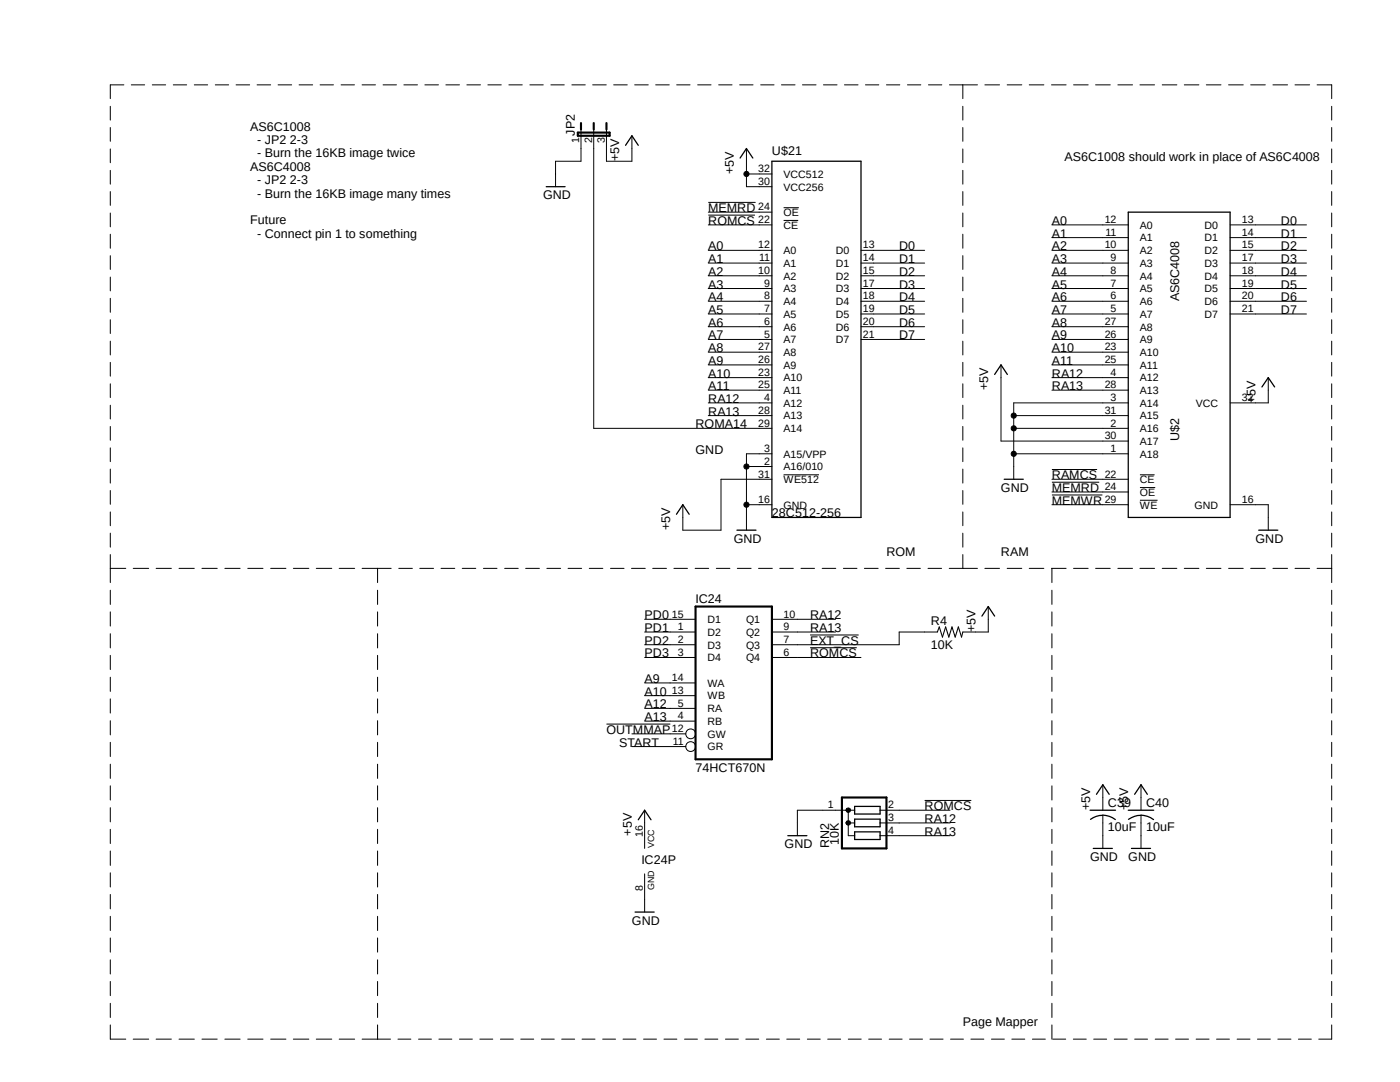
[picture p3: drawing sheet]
<svg xmlns="http://www.w3.org/2000/svg" width="279mm" height="216mm" viewBox="0 0 279 216" stroke-linecap="round" stroke-linejoin="round" font-family="sans-serif">
<path d="M21.9 16.8l244 190.7M265.9 16.8l-244 190.7" fill="none" stroke="#fff" stroke-width=".2"/>
<g fill="none" stroke="#000" stroke-width=".2">
<path d="M24.7 16.9h-2.7v2.8M26.2 16.9h2.7M30.4 16.9h2.7M34.6 16.9h2.7M38.8 16.9h2.6M43 16.9h2.6M47.1 16.9h2.7M51.3 16.9h2.7M55.5 16.9h2.7M59.7 16.9h2.7M63.9 16.9h2.6M68.1 16.9h2.6"/>
<path d="M72.3 16.9h2.6M76.5 16.9h2.6M80.6 16.9h2.7M84.8 16.9h2.7M89 16.9h2.7M93.2 16.9h2.7M97.4 16.9h2.6M101.6 16.9h2.6M105.7 16.9h2.7M109.9 16.9h2.7M114.1 16.9h2.7M118.3 16.9h2.7"/>
<path d="M122.5 16.9h2.7M126.7 16.9h2.7M130.9 16.9h2.7M135 16.9h2.7M139.2 16.9h2.7M143.4 16.9h2.7M147.6 16.9h2.7M151.8 16.9h2.7M156 16.9h2.7M160.1 16.9h2.8M164.3 16.9h2.7M168.5 16.9h2.7"/>
<path d="M172.7 16.9h2.7M176.9 16.9h2.7M181.1 16.9h2.7M185.3 16.9h2.7M189.5 16.9h5.6M192.2 16.9v2.8M196.6 16.9h2.9M201 16.9h2.9M205.4 16.9h2.9M209.8 16.9h3M214.2 16.9h3M218.7 16.9h2.9"/>
<path d="M223.1 16.9h2.9M227.5 16.9h2.9M231.9 16.9h3M236.3 16.9h3M240.7 16.9h3M245.2 16.9h2.9M249.6 16.9h2.9M254 16.9h3M258.4 16.9h3M262.8 16.9h3v2.8M22 21.2v2.8M22 25.4v2.8"/>
<path d="M22 29.7v2.8M22 34v2.7M22 38.2v2.8M116 25.8v6.4h-5.1v5.1M118.5 25.8v59.7h35.6M121 25.8v6.4h5.1v-5.1M149 29.6v7.7h5.1M149 34.7h5.1M192.2 21.2v2.8M192.2 25.4v2.8M192.2 29.7v2.8M192.2 34v2.7"/>
<path d="M192.2 38.2v2.8M265.8 21.2v2.8M265.8 25.4v2.8M265.8 29.7v2.8M265.8 34v2.7M265.8 38.2v2.8M22 42.5v2.8M22 46.7v2.8M22 51v2.8M22 55.3v2.7M22 59.5v2.8M141.4 42.9h9.3"/>
<path d="M141.4 40.4h9.4M141.4 44.9h12.7M141.4 50h12.7M141.4 52.5h12.7M141.4 55h12.7M141.4 57.6h12.7M141.4 42.3h12.7M156.4 44h2.9M156.4 41.4h3M171.8 50h12.7M171.8 52.5h12.7M171.8 55h12.7"/>
<path d="M171.8 57.6h12.7M192.2 42.5v2.8M192.2 46.7v2.8M192.2 51v2.8M192.2 55.3v2.7M192.2 59.5v2.8M209.9 44.9h15.3M209.9 47.4h15.3M209.9 50h15.3M209.9 52.5h15.3M209.9 55h15.3M209.9 57.6h15.3"/>
<path d="M245.5 44.9h15.2M245.5 47.4h15.2M245.5 50h15.2M245.5 52.5h15.2M245.5 55h15.2M245.5 57.6h15.2M265.8 42.5v2.8M265.8 46.7v2.8M265.8 51v2.8M265.8 55.3v2.7M265.8 59.5v2.8M22 63.8v2.7"/>
<path d="M22 68.1v2.7M22 72.3v2.8M22 76.6v2.7M141.4 60.1h12.7M141.4 62.7h12.7M141.4 65.2h12.7M141.4 67.7h12.7M141.4 70.3h12.7M141.4 72.8h12.7M141.4 75.4h12.7M141.4 77.9h12.7M171.8 60.1h12.7"/>
<path d="M171.8 62.7h12.7M171.8 65.2h12.7M171.8 67.7h12.7M192.2 63.8v2.7M192.2 68.1v2.7M192.2 72.3v2.8M192.2 76.6v2.7M199.8 72.8v15.2h25.4M209.9 60.1h15.3M209.9 62.7h15.3M209.9 65.2h15.3M209.9 67.7h15.3"/>
<path d="M209.9 70.3h15.3M209.9 72.8h15.3M209.9 75.4h15.3M209.9 77.9h15.3M245.5 60.1h15.2M245.5 62.7h15.2M253.1 75.4v5h-7.6M265.8 63.8v2.7M265.8 68.1v2.7M265.8 72.3v2.8M265.8 76.6v2.7M22 80.9v2.7"/>
<path d="M22 85.1v2.7M22 89.4v2.7M22 93.6v2.8M22 97.9v2.7M141.4 80.4h12.7M141.4 82.9h12.7M149 93.1h5.1M154.1 90.6h-5.1v15.2M154.1 95.6h-10.2v10.2h-7.6v-5.1M156.4 94.7h7M192.2 80.9v2.7M192.2 85.1v2.7"/>
<path d="M192.2 89.4v2.7M192.2 93.6v2.8M192.2 97.9v2.7M202.3 82.9h22.9M202.3 85.5h22.9M202.3 90.6h22.9M209.9 93.7h9M209.9 96.2h9.5M209.9 98.8h10.1M209.9 95.6h15.3M209.9 98.2h15.3M225.2 80.4h-22.9v15.2"/>
<path d="M227.5 94.7h2.9M227.5 97.3h3M227.5 99.8h3.5M265.8 80.9v2.7M265.8 85.1v2.7M265.8 89.4v2.7M265.8 93.6v2.8M265.8 97.9v2.7M22 102.2v2.7M22 106.4v2.8M22 110.7v5.5M22 117.8v2.8"/>
<path d="M22 113.4h3.1M26.6 113.4h3.1M31.2 113.4h3M35.7 113.4h3.1M40.3 113.4h3M44.9 113.4h3M49.4 113.4h3.1M54 113.4h3.1M58.5 113.4h3.1M63.1 113.4h3.1M67.7 113.4h3.1M72.3 113.4h5.8"/>
<path d="M75.4 113.4v2.8M75.4 117.8v2.8M79.6 113.4h2.7M83.8 113.4h2.7M88 113.4h2.8M92.2 113.4h2.8M96.5 113.4h2.7M100.7 113.4h2.7M104.9 113.4h2.8M109.1 113.4h2.8M113.4 113.4h2.7M117.6 113.4h2.7"/>
<path d="M121.8 113.4h2.7M126 113.4h2.8M130.3 113.4h2.7M134.5 113.4h2.7M138.7 113.4h2.7M143 113.4h2.7M147.2 113.4h2.7M149 100.7h5.1M151.4 113.4h2.7M155.6 113.4h2.7M159.9 113.4h2.7M164.1 113.4h2.7"/>
<path d="M168.3 113.4h2.7M172.5 113.4h2.8M176.7 113.4h2.8M181 113.4h2.7M185.2 113.4h2.7M189.4 113.4h5.7M192.2 102.2v2.7M192.2 106.4v2.8M192.2 110.7v2.7M196.6 113.4h2.9M201 113.4h2.9M205.4 113.4h2.9"/>
<path d="M209.8 113.4h3M209.9 113.4v2.8M209.9 117.8v2.8M209.9 100.7h15.3M214.2 113.4h3M218.7 113.4h2.9M223.1 113.4h2.9M227.5 113.4h2.9M231.9 113.4h3M236.3 113.4h3M240.7 113.4h3M245.2 113.4h2.9"/>
<path d="M245.5 100.7h7.6v5.1M249.6 113.4h2.9M254 113.4h3M258.4 113.4h3M262.8 113.4h3M265.8 102.2v2.7M265.8 106.4v2.8M265.8 110.7v5.5M265.8 117.8v2.8M22 122.1v2.8M22 126.4v2.9M22 130.8v2.8"/>
<path d="M22 135.1v2.9M22 139.4v2.9M75.4 122.1v2.8M75.4 126.4v2.9M75.4 130.8v2.8M75.4 135.1v2.9M75.4 139.4v2.9M128.7 126.1h10.1M128.7 128.7h10.1M128.7 131.2h10.1M128.7 123.6h10.1M128.7 138.8h10.1"/>
<path d="M128.7 136.3h10.1M154.1 126.1h12.7M154.1 131.2h17.7M154.1 123.6h12.7M161.7 129.2h9.3M161.7 126.7h9.7M187.1 126.1h-7.6v2.6h-25.4M197.2 121v5.1h-5M209.9 122.1v2.8M209.9 126.4v2.9M209.9 130.8v2.8M209.9 135.1v2.9"/>
<path d="M209.9 139.4v2.9M265.8 122.1v2.8M265.8 126.4v2.9M265.8 130.8v2.8M265.8 135.1v2.9M265.8 139.4v2.9M22 143.8v2.8M22 148.1v2.9M22 152.5v2.8M22 156.8v2.8M75.4 143.8v2.8M75.4 148.1v2.9"/>
<path d="M75.4 152.5v2.8M75.4 156.8v2.8M121 144.5h12.8M126.1 149h10.8M126.1 146.4h10.8M128.7 143.9h10.1M128.7 141.4h10.1M184.5 159.7h9.3M209.9 143.8v2.8M209.9 148.1v2.9M209.9 152.5v2.8M209.9 156.8v2.8"/>
<path d="M220.1 156.6v5.1M227.7 156.6v5.1M265.8 143.8v2.8M265.8 148.1v2.9M265.8 152.5v2.8M265.8 156.8v2.8M22 161.2v2.8M22 165.5v2.8M22 169.8v2.9M22 174.2v2.8M22 178.5v2.9M75.4 161.2v2.8"/>
<path d="M75.4 165.5v2.8M75.4 169.8v2.9M75.4 174.2v2.8M75.4 178.5v2.9M128.7 161.7v7.6M128.7 174.4v7.6M169 163.9l.3-.2 .3 .2 .2 .3-.2 .3-.3 .2-.3-.2-.2-.3h.5h-.5zM169 161.3l.3-.1 .3 .1 .2 .4-.2 .3-.3 .1-.3-.1-.2-.3 .5-.1-.5 .1zM169.3 161.7v5.1h1.3M169.3 164.2h1.3M170.6 161.7h-11.5v5.1M175.6 161.7h14"/>
<path d="M175.6 164.2h14M175.6 166.8h14M209.9 161.2v2.8M209.9 165.5v2.8M209.9 169.8v2.9M209.9 174.2v2.8M209.9 178.5v2.9M220.1 162.7v6.6M227.7 162.7v6.6M265.8 161.2v2.8M265.8 165.5v2.8M265.8 169.8v2.9"/>
<path d="M265.8 174.2v2.8M265.8 178.5v2.9M22 182.8v2.9M22 187.2v2.8M22 191.5v2.9M22 195.8v2.9M75.4 182.8v2.9M75.4 187.2v2.8M75.4 191.5v2.9M75.4 195.8v2.9M209.9 182.8v2.9M209.9 187.2v2.8"/>
<path d="M209.9 191.5v2.9M209.9 195.8v2.9M265.8 182.8v2.9M265.8 187.2v2.8M265.8 191.5v2.9M265.8 195.8v2.9M22 204.5v2.8h3.1M22 200.2v2.8M26.6 207.3h3.1M31.2 207.3h3M35.7 207.3h3.1M40.3 207.3h3"/>
<path d="M44.9 207.3h3M49.4 207.3h3.1M54 207.3h3.1M58.5 207.3h3.1M63.1 207.3h3.1M67.7 207.3h3.1M72.3 207.3h5.6M75.4 200.2v2.8M75.4 204.5v2.8M79.4 207.3h2.6M83.5 207.3h2.6M87.6 207.3h2.6"/>
<path d="M91.7 207.3h2.6M95.8 207.3h2.5M99.9 207.3h2.5M103.9 207.3h2.6M108 207.3h2.6M112.1 207.3h2.6M116.2 207.3h2.5M120.3 207.3h2.6M124.3 207.3h2.6M128.4 207.3h2.6M132.5 207.3h2.6M136.6 207.3h2.6"/>
<path d="M140.7 207.3h2.6M144.8 207.3h2.6M148.8 207.3h2.6M153 207.3h2.5M157 207.3h2.6M161.1 207.3h2.6M165.2 207.3h2.6M169.3 207.3h2.6M173.4 207.3h2.5M177.5 207.3h2.5M181.5 207.3h2.6M185.6 207.3h2.6"/>
<path d="M189.7 207.3h2.6M193.8 207.3h2.5M197.9 207.3h2.5M201.9 207.3h2.6M206 207.3h2.6M209.9 200.2v2.8M209.9 204.5v2.8M210.1 207.3h2.6M214.2 207.3h2.6M218.3 207.3h2.6M222.4 207.3h2.6M226.4 207.3h2.6"/>
<path d="M230.5 207.3h2.6M234.6 207.3h2.6M238.7 207.3h2.6M242.8 207.3h2.6M246.9 207.3h2.6M251 207.3h2.5M255 207.3h2.6M259.1 207.3h2.6M265.8 204.5v2.8h-2.6M265.8 200.2v2.8"/>
<circle cx="149" cy="34.7" r=".51"/>
<circle cx="149" cy="93.1" r=".51"/>
<circle cx="202.3" cy="90.6" r=".51"/>
<circle cx="202.3" cy="82.9" r=".51"/>
<circle cx="202.3" cy="85.5" r=".51"/>
<circle cx="149" cy="100.7" r=".51"/>
<circle cx="137.8" cy="146.4" r=".98"/>
<circle cx="137.8" cy="149" r=".98"/>
</g>
<g fill="none" stroke="#000" stroke-width=".25">
<path d="M109 37.3h3.8M124.8 29l1.3-1.9 1.3 1.9M147.7 31.5l1.3-1.9 1.2 1.9M154.1 32.2h17.7v71.1h-17.7zM225.2 42.3h20.3v61h-20.3zM198.5 74.7l1.3-1.9 1.2 1.9M251.8 77.2l1.3-1.8 1.3 1.8M200.4 95.6h3.8M135 102.6l1.3-1.9 1.2 1.9M147.1 105.8h3.8M251.2 105.8h3.8M196 122.9l1.2-1.9 1.3 1.9"/>
<path d="M218.8 158.5l1.3-1.9 1.3 1.9M226.4 158.5l1.3-1.9 1.3 1.9M127.4 163.6l1.3-1.9 1.2 1.9M157.2 166.8h3.8M170.6 160.9h5v1.5h-5zM170.6 163.4h5v1.6h-5zM170.6 166h5v1.5h-5zM217.6 161.7h5M218.2 169.3h3.8M220.1 162.6a4.5 4.5 0 0 1 2.5 .9M220.1 162.7a4.1 4.1 0 0 0-2.5 .8M225.2 161.7h5.1"/>
<path d="M225.8 169.3h3.8M227.7 162.6a4.5 4.5 0 0 1 2.5 .9M227.7 162.7a4.4 4.4 0 0 0-2.5 .8M126.7 182h3.9"/>
</g>
<path d="M115.3 26.5h6.4v.6h-6.4zM116 24.6v1.2M118.5 24.6v1.2M121 24.6v1.2M138.8 121h15.3v30.5h-15.3zM168 159.1h8.9v10.2h-8.9z" fill="none" stroke="#000" stroke-width=".42"/>
<path d="M187.1 126.1l.4-1 .6 2 .6-2 .7 2 .6-2 .6 2 .7-2 .6 2 .3-1" fill="none" stroke="#000" stroke-width=".21"/>
<g fill="#000">
<path d="M169 163.9l.3-.2 .3 .2 .2 .3-.2 .3-.3 .2-.3-.2-.2-.3h.5h-.5z" fill-rule="evenodd"/>
<path d="M169 161.3l.3-.1 .3 .1 .2 .4-.2 .3-.3 .1-.3-.1-.2-.3 .5-.1-.5 .1z" fill-rule="evenodd"/>
<circle cx="149" cy="34.7" r=".51"/>
<circle cx="149" cy="93.1" r=".51"/>
<circle cx="202.3" cy="90.6" r=".51"/>
<circle cx="202.3" cy="82.9" r=".51"/>
<circle cx="202.3" cy="85.5" r=".51"/>
<circle cx="149" cy="100.7" r=".51"/>
</g>
<g font-size="2.5">
<text x="50" y="26.1">AS6C1008</text>
<text x="51.3" y="28.7">- JP2 2-3</text>
<text x="114.7" y="27.1" transform="rotate(-90 114.7 27.1)">JP2</text>
<text x="50" y="34.1">AS6C4008</text>
<text x="51.3" y="31.4">- Burn the 16KB image twice</text>
<text x="123.6" y="32.2" transform="rotate(-90 123.6 32.2)">+5V</text>
<text x="146.4" y="34.7" transform="rotate(-90 146.4 34.7)">+5V</text>
<text x="154.1" y="30.9">U$21</text>
<text x="212.5" y="32.2">AS6C1008 should work in place of AS6C4008</text>
<text x="51.3" y="36.7">- JP2 2-3</text>
<text x="51.3" y="39.4">- Burn the 16KB image many times</text>
<text x="108.4" y="39.8">GND</text>
<text x="50" y="44.7">Future</text>
<text x="51.3" y="47.4">- Connect pin 1 to something</text>
<text x="141.4" y="44.9">ROMCS</text>
<text x="141.4" y="42.3">MEMRD</text>
<text x="209.9" y="44.9">A0</text>
<text x="209.9" y="47.4">A1</text>
<text x="255.7" y="44.9">D0</text>
<text x="255.7" y="47.4">D1</text>
<text x="141.4" y="50">A0</text>
<text x="141.4" y="52.5">A1</text>
<text x="179.5" y="50">D0</text>
<text x="179.5" y="52.5">D1</text>
<text x="209.9" y="50">A2</text>
<text x="209.9" y="52.5">A3</text>
<text x="255.7" y="50">D2</text>
<text x="255.7" y="52.5">D3</text>
<text x="141.4" y="55">A2</text>
<text x="141.4" y="57.6">A3</text>
<text x="179.5" y="55">D2</text>
<text x="179.5" y="57.6">D3</text>
<text x="209.9" y="55">A4</text>
<text x="209.9" y="57.6">A5</text>
<text x="255.7" y="55">D4</text>
<text x="255.7" y="57.6">D5</text>
<text x="141.4" y="60.1">A4</text>
<text x="141.4" y="62.7">A5</text>
<text x="141.4" y="65.2">A6</text>
<text x="179.5" y="60.1">D4</text>
<text x="179.5" y="62.7">D5</text>
<text x="179.5" y="65.2">D6</text>
<text x="209.9" y="60.1">A6</text>
<text x="209.9" y="62.7">A7</text>
<text x="209.9" y="65.2">A8</text>
<text x="235.3" y="60.1" transform="rotate(-90 235.3 60.1)">AS6C4008</text>
<text x="255.7" y="60.1">D6</text>
<text x="255.7" y="62.7">D7</text>
<text x="141.4" y="67.7">A7</text>
<text x="141.4" y="70.3">A8</text>
<text x="179.5" y="67.7">D7</text>
<text x="209.9" y="67.7">A9</text>
<text x="209.9" y="70.3">A10</text>
<text x="141.4" y="72.8">A9</text>
<text x="141.4" y="75.4">A10</text>
<text x="141.4" y="77.9">A11</text>
<text x="197.2" y="77.9" transform="rotate(-90 197.2 77.9)">+5V</text>
<text x="209.9" y="72.8">A11</text>
<text x="209.9" y="77.9">RA13</text>
<text x="209.9" y="75.4">RA12</text>
<text x="141.4" y="82.9">RA13</text>
<text x="141.4" y="80.4">RA12</text>
<text x="250.6" y="80.4" transform="rotate(-90 250.6 80.4)">+5V</text>
<text x="138.8" y="85.5">ROMA14</text>
<text x="235.3" y="88" transform="rotate(-90 235.3 88)">U$2</text>
<text x="138.8" y="90.6">GND</text>
<text x="209.9" y="95.6">RAMCS</text>
<text x="199.8" y="98.2">GND</text>
<text x="209.9" y="98.2">MEMRD</text>
<text x="209.9" y="100.7">MEMWR</text>
<text x="133.7" y="105.8" transform="rotate(-90 133.7 105.8)">+5V</text>
<text x="154.1" y="103.3">28C512-256</text>
<text x="146.4" y="108.3">GND</text>
<text x="176.9" y="110.9">ROM</text>
<text x="199.8" y="110.9">RAM</text>
<text x="250.6" y="108.3">GND</text>
<text x="128.7" y="123.6">PD0</text>
<text x="138.8" y="120.4">IC24</text>
<text x="161.7" y="123.6">RA12</text>
<text x="185.8" y="124.6">R4</text>
<text x="128.7" y="126.1">PD1</text>
<text x="128.7" y="128.7">PD2</text>
<text x="128.7" y="131.2">PD3</text>
<text x="161.7" y="131.2">ROMCS</text>
<text x="161.7" y="128.7">EXT_CS</text>
<text x="161.7" y="126.1">RA13</text>
<text x="185.8" y="129.4">10K</text>
<text x="194.7" y="126.1" transform="rotate(-90 194.7 126.1)">+5V</text>
<text x="128.7" y="136.3">A9</text>
<text x="128.7" y="138.8">A10</text>
<text x="128.7" y="141.4">A12</text>
<text x="128.7" y="143.9">A13</text>
<text x="121" y="146.4">OUTMMAP</text>
<text x="123.6" y="149">START</text>
<text x="138.8" y="154.1">74HCT670N</text>
<text x="184.5" y="161.7">ROMCS</text>
<text x="217.6" y="161.7" transform="rotate(-90 217.6 161.7)">+5V</text>
<text x="221.1" y="161">C39</text>
<text x="225.2" y="161.7" transform="rotate(-90 225.2 161.7)">+5V</text>
<text x="228.7" y="161">C40</text>
<text x="126.1" y="166.8" transform="rotate(-90 126.1 166.8)">+5V</text>
<text x="184.5" y="166.8">RA13</text>
<text x="184.5" y="164.2">RA12</text>
<text x="221.1" y="165.9">10uF</text>
<text x="228.7" y="165.9">10uF</text>
<text x="128" y="172.5">IC24P</text>
<text x="156.6" y="169.3">GND</text>
<text x="165.5" y="169.2" transform="rotate(-90 165.5 169.2)">RN2</text>
<text x="167.4" y="168.7" transform="rotate(-90 167.4 168.7)">10K</text>
<text x="217.6" y="171.8">GND</text>
<text x="225.2" y="171.8">GND</text>
<text x="126.1" y="184.5">GND</text>
<text x="192.2" y="204.8">Page Mapper</text>
</g>
<g font-size="2.1">
<text x="115.6" y="28.6" transform="rotate(-90 115.6 28.6)">1</text>
<text x="118.2" y="28.6" transform="rotate(-90 118.2 28.6)">2</text>
<text x="120.7" y="28.6" transform="rotate(-90 120.7 28.6)">3</text>
<text x="151.3" y="34.3">32</text>
<text x="156.4" y="35.5">VCC512</text>
<text x="151.3" y="42">24</text>
<text x="151.3" y="36.9">30</text>
<text x="156.4" y="38">VCC256</text>
<text x="151.3" y="44.5">22</text>
<text x="156.4" y="45.6">CE</text>
<text x="156.4" y="43.1">OE</text>
<text x="220.5" y="44.5">12</text>
<text x="220.6" y="47">11</text>
<text x="227.5" y="45.6">A0</text>
<text x="240.4" y="45.6">D0</text>
<text x="247.8" y="44.5">13</text>
<text x="247.8" y="47">14</text>
<text x="151.3" y="49.6">12</text>
<text x="151.5" y="52.1">11</text>
<text x="156.4" y="50.7">A0</text>
<text x="156.4" y="53.3">A1</text>
<text x="166.8" y="50.7">D0</text>
<text x="166.8" y="53.3">D1</text>
<text x="172.2" y="49.6">13</text>
<text x="172.2" y="52.1">14</text>
<text x="220.5" y="49.6">10</text>
<text x="221.7" y="52.1">9</text>
<text x="227.5" y="48.2">A1</text>
<text x="227.5" y="50.7">A2</text>
<text x="227.5" y="53.3">A3</text>
<text x="240.4" y="48.2">D1</text>
<text x="240.4" y="50.7">D2</text>
<text x="240.4" y="53.3">D3</text>
<text x="247.8" y="49.6">15</text>
<text x="247.8" y="52.1">17</text>
<text x="151.3" y="54.7">10</text>
<text x="152.5" y="57.2">9</text>
<text x="152.5" y="59.7">8</text>
<text x="156.4" y="55.8">A2</text>
<text x="156.4" y="58.3">A3</text>
<text x="166.8" y="55.8">D2</text>
<text x="166.8" y="58.3">D3</text>
<text x="172.2" y="54.7">15</text>
<text x="172.2" y="57.2">17</text>
<text x="172.2" y="59.7">18</text>
<text x="221.7" y="54.7">8</text>
<text x="221.7" y="57.2">7</text>
<text x="221.7" y="59.7">6</text>
<text x="227.5" y="55.8">A4</text>
<text x="227.5" y="58.3">A5</text>
<text x="240.4" y="55.8">D4</text>
<text x="240.4" y="58.3">D5</text>
<text x="247.8" y="54.7">18</text>
<text x="247.8" y="57.2">19</text>
<text x="247.8" y="59.7">20</text>
<text x="152.5" y="62.3">7</text>
<text x="152.5" y="64.8">6</text>
<text x="156.4" y="60.9">A4</text>
<text x="156.4" y="63.4">A5</text>
<text x="156.4" y="66">A6</text>
<text x="166.8" y="60.9">D4</text>
<text x="166.8" y="63.4">D5</text>
<text x="166.8" y="66">D6</text>
<text x="172.2" y="62.3">19</text>
<text x="172.2" y="64.8">20</text>
<text x="220.5" y="64.8">27</text>
<text x="221.7" y="62.3">5</text>
<text x="227.5" y="60.9">A6</text>
<text x="227.5" y="63.4">A7</text>
<text x="227.5" y="66">A8</text>
<text x="240.4" y="60.9">D6</text>
<text x="240.4" y="63.4">D7</text>
<text x="247.8" y="62.3">21</text>
<text x="151.3" y="69.9">27</text>
<text x="152.5" y="67.4">5</text>
<text x="156.4" y="68.5">A7</text>
<text x="156.4" y="71">A8</text>
<text x="166.8" y="68.5">D7</text>
<text x="172.2" y="67.4">21</text>
<text x="220.5" y="67.4">26</text>
<text x="220.5" y="69.9">23</text>
<text x="227.5" y="68.5">A9</text>
<text x="227.5" y="71">A10</text>
<text x="151.3" y="72.4">26</text>
<text x="151.3" y="75">23</text>
<text x="151.3" y="77.5">25</text>
<text x="156.4" y="73.6">A9</text>
<text x="156.4" y="76.1">A10</text>
<text x="220.5" y="72.4">25</text>
<text x="220.5" y="77.5">28</text>
<text x="221.7" y="75">4</text>
<text x="227.5" y="73.6">A11</text>
<text x="227.5" y="76.1">A12</text>
<text x="151.3" y="82.6">28</text>
<text x="152.5" y="80.1">4</text>
<text x="156.4" y="78.7">A11</text>
<text x="156.4" y="81.2">A12</text>
<text x="156.4" y="83.7">A13</text>
<text x="220.5" y="82.6">31</text>
<text x="221.7" y="80.1">3</text>
<text x="227.5" y="78.7">A13</text>
<text x="227.5" y="81.2">A14</text>
<text x="227.5" y="83.7">A15</text>
<text x="238.7" y="81.2">VCC</text>
<text x="247.8" y="80.1">32</text>
<text x="151.3" y="85.1">29</text>
<text x="156.4" y="86.2">A14</text>
<text x="220.5" y="87.7">30</text>
<text x="221.7" y="85.1">2</text>
<text x="227.5" y="86.2">A16</text>
<text x="227.5" y="88.8">A17</text>
<text x="151.3" y="95.3">31</text>
<text x="152.5" y="90.2">3</text>
<text x="152.5" y="92.8">2</text>
<text x="156.4" y="91.3">A15/VPP</text>
<text x="156.4" y="93.9">A16/010</text>
<text x="220.5" y="95.3">22</text>
<text x="221.7" y="90.2">1</text>
<text x="227.5" y="91.3">A18</text>
<text x="151.3" y="100.4">16</text>
<text x="156.4" y="101.5">GND</text>
<text x="156.4" y="96.4">WE512</text>
<text x="220.5" y="97.8">24</text>
<text x="220.5" y="100.4">29</text>
<text x="227.5" y="96.4">CE</text>
<text x="227.5" y="98.9">OE</text>
<text x="227.5" y="101.5">WE</text>
<text x="238.4" y="101.5">GND</text>
<text x="247.8" y="100.4">16</text>
<text x="134.1" y="123.2">15</text>
<text x="135.3" y="125.8">1</text>
<text x="141.2" y="124.3">D1</text>
<text x="148.9" y="124.3">Q1</text>
<text x="156.4" y="125.8">9</text>
<text x="156.4" y="123.2">10</text>
<text x="135.3" y="128.3">2</text>
<text x="135.3" y="130.9">3</text>
<text x="141.2" y="126.9">D2</text>
<text x="141.2" y="129.4">D3</text>
<text x="141.2" y="132">D4</text>
<text x="148.9" y="132">Q4</text>
<text x="148.9" y="129.4">Q3</text>
<text x="148.9" y="126.9">Q2</text>
<text x="156.4" y="130.9">6</text>
<text x="156.4" y="128.3">7</text>
<text x="134.1" y="135.9">14</text>
<text x="141.2" y="137">WA</text>
<text x="134.1" y="138.5">13</text>
<text x="135.3" y="143.6">4</text>
<text x="135.3" y="141">5</text>
<text x="141.2" y="142.1">RA</text>
<text x="141.2" y="139.6">WB</text>
<text x="134.1" y="146.1">12</text>
<text x="134.3" y="148.6">11</text>
<text x="141.2" y="149.7">GR</text>
<text x="141.2" y="147.2">GW</text>
<text x="141.2" y="144.7">RB</text>
<text x="165.2" y="161.3">1</text>
<text x="177.2" y="161.3">2</text>
<text x="128.3" y="167" transform="rotate(-90 128.3 167)">16</text>
<text x="177.2" y="163.8">3</text>
<text x="177.2" y="166.4">4</text>
<text x="128.3" y="177.9" transform="rotate(-90 128.3 177.9)">8</text>
</g>
<g font-size="1.8">
<text x="130.6" y="169.3" transform="rotate(-90 130.6 169.3)">VCC</text>
<text x="130.6" y="177.7" transform="rotate(-90 130.6 177.7)">GND</text>
</g>
</svg>
